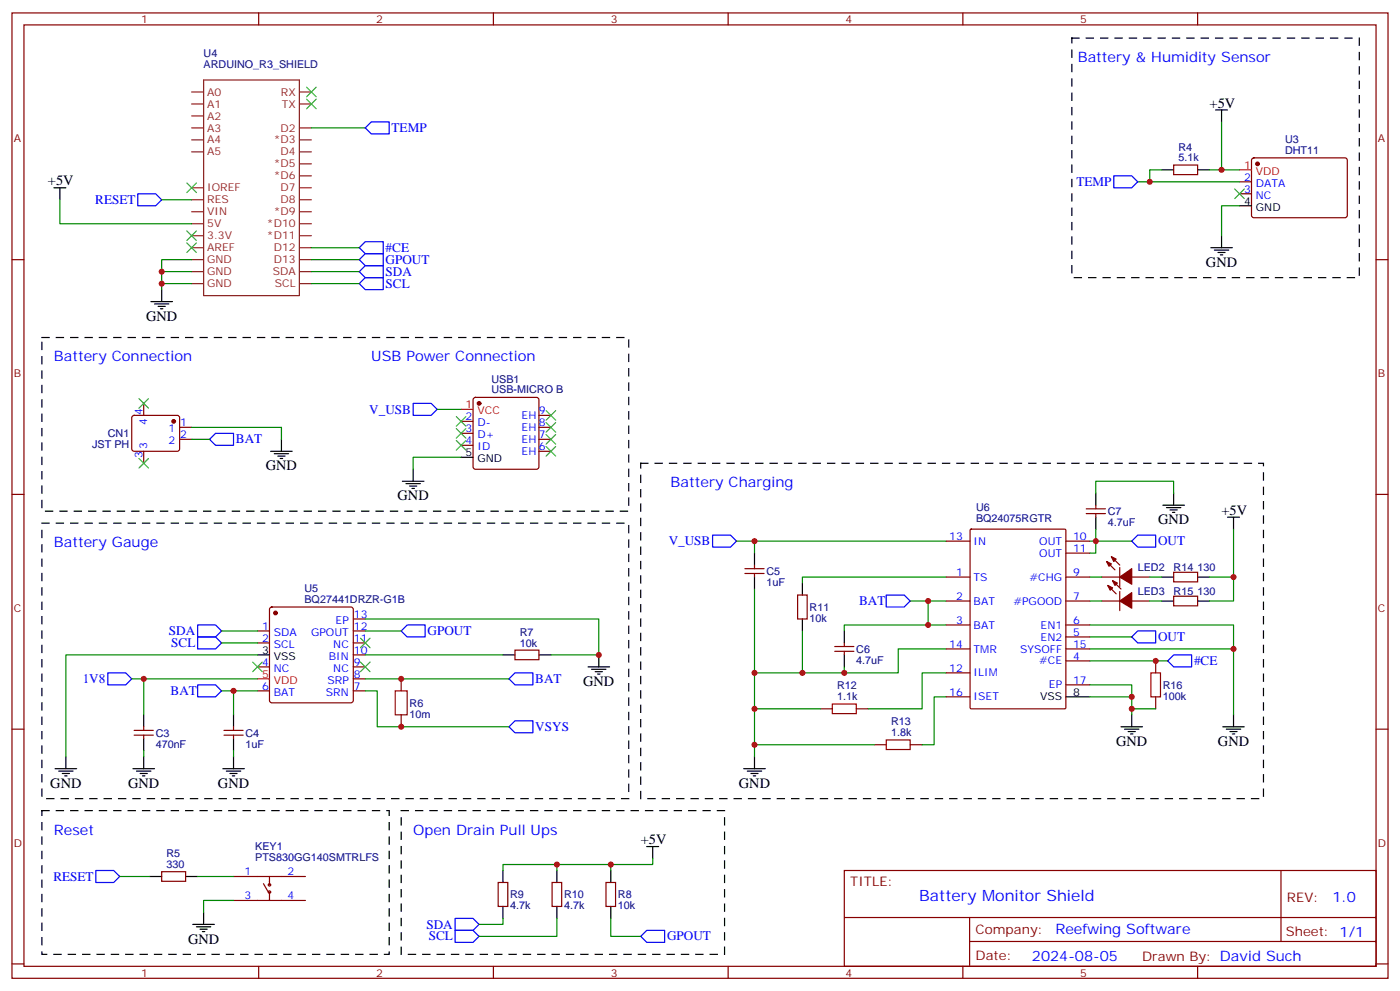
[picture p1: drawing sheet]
<svg xmlns="http://www.w3.org/2000/svg" width="412mm" height="292mm" viewBox="0 0 412 292" stroke-linecap="round" stroke-linejoin="round" font-family="sans-serif">
<g fill="none" stroke="#870000" stroke-width=".35">
<path d="M3.5 3.8h405.4v284.3h-405.4zM7.1 7.3h398.2v277.3h-398.2zM76.2 3.8v3.5M145.3 3.8v3.5M214.5 3.8v3.5M283.6 3.8v3.5M352.8 3.8v3.5M345.7 48.6h7.1v2.8h-7.1zM365.1 53.6h3.6M365.1 57.1h3.6M368.9 46.7l.5-.2 27 .1 .5 .6-.1 16.5-.6 .4h-27.1l-.4-.7v-16.2zM3.5 76.5h3.6"/>
<path d="M405.3 76.5h3.6M42.3 118.8v3.5M139.6 117.3l.5-.2h17.9l.5 .2 .2 .5v19.7l-.2 .5-.5 .2h-17.9l-.5-.2-.3-.5v-19.7zM39 122.5l.5-.2h12.7l.5 .2 .2 .5v9.5l-.7 .4h-13l-.4-.7v-9.2zM42.3 132.9v3.6M52.9 125.9h3.5M52.9 129.4h3.5M135.8 124.1h3.5M135.8 127.6h3.5M135.8 131.2h3.5M158.7 125.9h3.6M158.7 129.4h3.6"/>
<path d="M158.7 122.3h3.6M158.7 132.9h3.6M3.5 145.6h3.6M278.7 159.4h7.1M285.8 156l.3-.1h27.5l.3 .1 .1 52.4-.2 .3-27.7 .1-.3-.2zM314 159.4h7M320 149.9h5.6M320 151.3h5.6M322.8 148.8v1.1M322.8 151.3v1M405.3 145.6h3.6M79.6 179l.5-.2h23.3l.5 .2 .2 .5v26.8l-.3 .5-.4 .2h-23.3l-.5-.2-.2-.5v-26.8z"/>
<path d="M219.4 167.5h5.7M219.4 168.9h5.7M222.2 166.4v1.1M222.2 168.9v1.1M234.9 175.3h2.9v7h-2.9zM278.7 170h7.1M278.7 177h7.1M314 170h7M314 177h7M314 162.9h7M324.6 170h5.2M324.6 177h5.2"/>
<path d="M326 165.4l2.4 2.5M326.3 172.4l2.5 2.5M327.4 164l2.4 2.4M327.7 171l2.5 2.5M329.8 167.1v5.7M329.8 174.2v5.6M333.4 170h5.3M333.4 177h5.3M345.7 168.6h7.1v2.8h-7.1zM345.7 175.6h7.1v2.8h-7.1zM75.8 185.8h3.6M75.8 189.4h3.6"/>
<path d="M75.8 196.4h3.6M104.1 185.8h3.5M104.1 189.4h3.5M104.1 196.4h3.5M104.1 200h3.5M104.1 192.9h3.5M104.1 182.3h3.5M118.2 200v3.5M151.7 191.5h7v2.8h-7zM245.9 190.4h5.6M245.9 191.8h5.6M248.7 189.4v1"/>
<path d="M248.7 191.8v1.1M278.7 184.1h7.1M278.7 198.2h7.1M278.7 191.1h7.1M314 184.1h7M314 194.7h7M314 187.6h7M314 191.1h7M340.4 194.7v3.5M3.5 214.8h3.6M39.5 215.1h5.7M39.5 216.5h5.7"/>
<path d="M42.3 214.1v1M42.3 216.5v1.1M66 215.1h5.6M66 216.5h5.6M68.8 214.1v1M68.8 216.5v1.1M75.8 203.5h3.6M104.1 203.5h3.5M118.2 210.5v3.6M241.7 208.8h3.5M252.2 208.8h3.6M257.5 219.4h3.6"/>
<path d="M268.1 219.4h3.5M278.7 205.2h7.1M314 201.7h7M340.4 205.2v3.6M405.3 214.8h3.6M47.6 256.8h7.1v2.8h-7.1zM68.8 258.2h21.2M79.4 258.2v2.4M146.8 259.9h2.8v7.1h-2.8zM162.6 259.9h2.9v7.1h-2.9zM178.5 259.9h2.8v7.1h-2.8zM248.7 256.4h156.6v28.2h-156.6z"/>
<path d="M377.3 256.4v20.9M68.8 265.2h21.2M77.6 260.3l1.4 2.4M79.4 262.7v2.5M248.7 270.2h156.5M285.6 277.3h119.6M285.6 270.2v14.2M3.5 283.9h3.6M76.2 284.6v3.5M145.3 284.6v3.5M214.5 284.6v3.5M283.6 284.6v3.5"/>
<path d="M352.8 284.6v3.5M405.3 283.9h3.6"/>
<circle cx="79.4" cy="260.6" r=".35"/>
<circle cx="79.4" cy="262.7" r=".35"/>
</g>
<g fill="#870000" stroke="#870000" stroke-width=".35">
<path d="M326 165.4l1.4 .7-.7 .7z"/>
<path d="M327.4 164l1.4 .7-.7 .7z"/>
<path d="M329.8 170l3.6-2.5v4.6z"/>
<path d="M326.3 172.4l1.4 .7-.7 .7z"/>
<path d="M327.7 171l1.4 .7-.7 .7z"/>
<path d="M329.8 177l3.6-2.4v4.5z"/>
<circle cx="370.4" cy="48.3" r=".53"/>
<circle cx="51.2" cy="124.1" r=".53"/>
<circle cx="81.1" cy="180.6" r=".53"/>
<circle cx="141.1" cy="118.8" r=".53"/>
</g>
<path d="M365.1 50h3.6M135.8 120.6h3.5M75.8 200h3.6" fill="none" stroke="#f00" stroke-width=".35"/>
<g fill="none" stroke="#000" stroke-width=".35">
<path d="M358.1 32.4h3.5M359.8 32.4v3.5M15.9 55.3h3.5M17.6 55.3v3.5M342.2 50h3.5M352.8 50h3.5M356.7 73h6.3M357.7 73.7h4.2M358.8 74.4h2.1M359.5 75.1h.7M359.8 69.4v3.6M365.1 60.6h3.6"/>
<path d="M44.4 88.8h6.4M45.5 89.5h4.2M46.6 90.2h2.1M47.3 90.9h.7M47.6 85.3v3.5M79.7 132.9h6.4M80.8 133.6h4.2M81.8 134.3h2.2M82.5 135h.8M82.9 129.4v3.5M121.7 138.2v3.5M135.8 134.7h3.5"/>
<path d="M118.5 141.7h6.4M119.6 142.5h4.2M120.6 143.2h2.2M121.4 143.9h.7M322.8 145.3v3.5M322.8 152.3v3.6M342.5 148.8h6.4M343.6 149.5h4.2M344.7 150.2h2.1M345.4 150.9h.7M345.7 145.3v3.5M361.6 152.3h3.5"/>
<path d="M363.4 152.3v3.6M222.2 162.9v3.5M222.2 170v3.5M236.4 171.7v3.6M342.2 170h3.5M342.2 177h3.5M352.8 170h3.5M352.8 177h3.5M75.8 192.9h3.6M148.2 192.9h3.5M158.7 192.9h3.6M173.2 196.4h6.4"/>
<path d="M174.3 197.1h4.2M175.3 197.8h2.1M176 198.5h.7M176.4 192.9v3.5M236.4 182.3v3.5M248.7 185.8v3.6M248.7 192.9v3.5M42.3 210.5v3.6M42.3 217.6v3.5M68.8 210.5v3.6M68.8 217.6v3.5M314 205.2h7"/>
<path d="M330.2 214.1h6.3M331.3 214.8h4.2M332.3 215.5h2.1M333 216.2h.7M333.4 210.5v3.6M360.2 214.1h6.3M361.2 214.8h4.3M362.3 215.5h2.1M363 216.2h.7M363.4 210.5v3.6M16.2 226.4h6.4M17.3 227.1h4.2"/>
<path d="M18.3 227.8h2.2M19 228.5h.8M19.4 222.9v3.5M39.2 226.4h6.3M40.2 227.1h4.2M41.3 227.8h2.1M42 228.5h.7M42.3 222.9v3.5M65.6 226.4h6.4M66.7 227.1h4.2M67.7 227.8h2.1M68.4 228.5h.7"/>
<path d="M68.8 222.9v3.5M219.1 226.4h6.3M220.1 227.1h4.3M221.2 227.8h2.1M221.9 228.5h.7M222.2 222.9v3.5M44.1 258.2h3.5M54.7 258.2h3.5M148.2 256.4v3.5M164 256.4v3.5M179.9 256.4v3.5M190.5 249.3h3.5"/>
<path d="M192.3 249.3v3.6M56.8 272.3h6.3M57.9 273h4.2M58.9 273.7h2.1M59.6 274.4h.7M60 268.7v3.6M148.2 267v3.5M164 267v3.5M179.9 267v3.5"/>
</g>
<g fill="none" stroke="#008700" stroke-width=".35">
<path d="M91.7 37.7h15.9M359.8 35.9v14.1h5.3M17.6 58.8v7.1h38.8M47.6 58.8h8.8M335.1 53.6h30M342.2 50h-3.5v3.6M356.3 50h3.5M56.4 76.5h-8.8v3.5M91.7 76.5h14.1M91.7 73h14.1M365.1 60.6h-5.3v8.8M56.4 83.5h-8.8v1.8"/>
<path d="M56.4 80h-8.8v3.5M91.7 80h14.1M91.7 83.5h14.1M56.4 125.9h26.5v3.5M56.4 129.4h5.3M128.8 120.6h7M135.8 134.7h-14.1v3.5M217 159.4h61.7M222.2 159.4v3.5M321 159.4h12.4M322.8 155.9v7h-1.8M322.8 145.3v-3.6h22.9v3.6"/>
<path d="M363.4 155.9v14.1h-7.1M222.2 173.5v49.4M268.1 177h10.6M273.4 177v7.1h5.3M278.7 170h-42.3v1.7M321 177h3.6M321 170h3.6M338.7 177h3.5M338.7 170h3.5M363.4 170v7h-7.1M38.8 200h37M42.3 200v10.5"/>
<path d="M65.3 185.8h10.5M65.3 189.4h10.5M75.8 192.9h-56.4v30M107.6 200h42.3M107.6 182.3h68.8v10.6h-14.1M107.6 185.8h10.6M107.6 192.9h40.6M236.4 185.8v12.4M248.7 196.4v1.8h-26.5M273.4 184.1h-24.7v1.7M278.7 191.1h-14.1v7.1h-15.9M278.7 198.2h-7.1v10.6h-15.8"/>
<path d="M321 194.7h23M321 184.1h42.4v26.4M321 187.6h12.4M321 191.1h42.4M65.3 203.5h3.5M75.8 203.5h-7v7M107.6 203.5h3.5v10.6h38.8M222.2 208.8h19.5M222.2 219.4h35.3M278.7 205.2h-3.5v14.2h-3.6M321 205.2h12.4v5.3M321 201.7h12.4v3.5"/>
<path d="M333.4 208.8h7M42.3 221.1v1.8M68.8 221.1v1.8M35.3 258.2h8.8M58.2 258.2h10.6M164 254.6h-15.8v1.8M179.9 254.6h-15.9v1.8M192.3 252.9v1.7h-12.4v1.8M68.8 265.2h-8.8v3.5M148.2 270.5v1.8h-7.1M164 270.5v5.3h-22.9M179.9 270.5v5.3h8.8"/>
</g>
<g fill="none" stroke="#3c3" stroke-width=".35">
<path d="M90.3 25.7l2.8 2.8M90.3 29.2l2.8 2.8M93.1 25.7l-2.8 2.8M93.1 29.2l-2.8 2.8M55 53.9l2.9 2.8M57.9 53.9l-2.9 2.8M363.7 55.7l2.8 2.8M366.5 55.7l-2.8 2.8M55 71.5l2.9 2.9M55 68l2.9 2.8M57.9 71.5l-2.9 2.9M57.9 68l-2.9 2.8"/>
<path d="M40.9 117.4l2.8 2.8M43.7 117.4l-2.8 2.8M40.9 135l2.8 2.9M43.7 135l-2.8 2.9M134.4 122.7l2.8 2.8M134.4 126.2l2.8 2.8M134.4 129.8l2.8 2.8M137.2 122.7l-2.8 2.8M137.2 126.2l-2.8 2.8M137.2 129.8l-2.8 2.8M160.9 120.9l2.8 2.9M160.9 124.5l2.8 2.8"/>
<path d="M160.9 128l2.8 2.8M160.9 131.5l2.8 2.8M163.7 120.9l-2.8 2.9M163.7 124.5l-2.8 2.8M163.7 128l-2.8 2.8M163.7 131.5l-2.8 2.8M74.4 195l2.9 2.8M77.3 195l-2.9 2.8M106.2 188l2.8 2.8M106.2 195l2.8 2.8M109 188l-2.8 2.8M109 195l-2.8 2.8"/>
</g>
<g fill="none" stroke="#8c2424" stroke-width=".35">
<path d="M56.4 27.1h3.6M56.4 30.6h3.6M56.4 37.7h3.6M56.4 34.1h3.6M60 23.6h28.2v63.5h-28.2zM88.2 27.1h3.5M88.2 30.6h3.5M88.2 37.7h3.5M56.4 41.2h3.6M56.4 44.7h3.6M56.4 55.3h3.6M56.4 58.8h3.6"/>
<path d="M88.2 41.2h3.5M88.2 44.7h3.5M88.2 48.3h3.5M88.2 51.8h3.5M88.2 55.3h3.5M88.2 58.8h3.5M56.4 62.4h3.6M56.4 65.9h3.6M56.4 69.4h3.6M56.4 73h3.6M56.4 76.5h3.6M88.2 62.4h3.5"/>
<path d="M88.2 65.9h3.5M88.2 69.4h3.5M88.2 73h3.5M88.2 76.5h3.5M56.4 80h3.6M56.4 83.5h3.6M88.2 80h3.5M88.2 83.5h3.5"/>
</g>
<path d="M315.7 11.2h84.7v70.6h-84.7zM12.3 99.4h172.9v51.2h-172.9zM188.7 136.5h183.5v98.7h-183.5zM12.3 154.1h172.9v81.1h-172.9zM12.3 238.8h102.4v42.3h-102.4zM118.2 238.8h95.2v42.3h-95.2z" fill="none" stroke="#000" stroke-width=".35" stroke-dasharray="2.1 2.1"/>
<g fill="none" stroke="#00f" stroke-width=".35">
<path d="M109.4 35.9h5.3v3.5h-5.3l-1.8-1.7zM40.6 57.1h5.3l1.7 1.7-1.7 1.8h-5.3zM328.1 51.8h5.3l1.7 1.8-1.7 1.7h-5.3zM107.6 78.2h5.3v3.6h-5.3l-1.8-1.8zM107.6 74.7h5.3v3.5h-5.3l-1.8-1.7zM107.6 71.2h5.3v3.5h-5.3l-1.8-1.7zM107.6 81.8h5.3v3.5h-5.3l-1.8-1.8zM121.7 118.8h5.3l1.8 1.8-1.8 1.7h-5.3zM63.5 127.6h5.3v3.6h-5.3l-1.8-1.8zM209.9 157.6h5.3l1.8 1.8-1.8 1.7h-5.3zM335.1 157.6h5.3v3.5h-5.3l-1.7-1.7zM261.1 175.3h5.2l1.8 1.7-1.8 1.8h-5.2z"/>
<path d="M31.7 198.2h5.3l1.8 1.8-1.8 1.7h-5.3zM58.2 184.1h5.3l1.8 1.7-1.8 1.8h-5.3zM58.2 187.6h5.3l1.8 1.8-1.8 1.7h-5.3zM119.9 184.1h5.3v3.5h-5.3l-1.7-1.8zM151.7 198.2h5.3v3.5h-5.3l-1.8-1.7zM335.1 185.8h5.3v3.6h-5.3l-1.7-1.8zM345.7 192.9h5.3v3.5h-5.3l-1.7-1.7zM58.2 201.7h5.3l1.8 1.8-1.8 1.7h-5.3zM151.7 212.3h5.3v3.5h-5.3l-1.8-1.7zM28.2 256.4h5.3l1.8 1.8-1.8 1.7h-5.3zM134.1 274h5.2l1.8 1.8-1.8 1.8h-5.2zM134.1 270.5h5.2l1.8 1.8-1.8 1.7h-5.2z"/>
<path d="M190.5 274h5.3v3.6h-5.3l-1.8-1.8z"/>
</g>
<path d="M339 198.2h2.8v7h-2.8zM116.4 203.5h3.5v7h-3.5zM245.2 207.4h7v2.8h-7zM261.1 217.9h7v2.9h-7z" fill="none" stroke="#a10000" stroke-width=".35"/>
<g fill="#c00">
<circle cx="359.8" cy="50" r=".88"/>
<circle cx="338.7" cy="53.6" r=".88"/>
<circle cx="68.8" cy="203.5" r=".88"/>
<circle cx="118.2" cy="200" r=".88"/>
<circle cx="118.2" cy="214.1" r=".88"/>
<circle cx="176.4" cy="192.9" r=".88"/>
<circle cx="179.9" cy="254.6" r=".88"/>
<circle cx="164" cy="254.6" r=".88"/>
<circle cx="222.3" cy="159.4" r=".88"/>
<circle cx="222.3" cy="198.2" r=".88"/>
<circle cx="273.4" cy="184.1" r=".88"/>
<circle cx="273.4" cy="177" r=".88"/>
<circle cx="236.4" cy="198.2" r=".88"/>
<circle cx="248.7" cy="198.2" r=".88"/>
<circle cx="222.3" cy="208.8" r=".88"/>
<circle cx="222.3" cy="219.4" r=".88"/>
<circle cx="47.6" cy="83.5" r=".88"/>
<circle cx="47.6" cy="80" r=".88"/>
<circle cx="333.4" cy="205.2" r=".88"/>
<circle cx="42.3" cy="200" r=".88"/>
<circle cx="322.8" cy="159.4" r=".88"/>
<circle cx="363.4" cy="170" r=".88"/>
<circle cx="340.4" cy="194.7" r=".88"/>
<circle cx="333.4" cy="208.8" r=".88"/>
<circle cx="363.4" cy="191.1" r=".88"/>
</g>
<text font-size="4.6" fill="#00f" x="270.8" y="265.4">Battery Monitor Shield</text>
<g font-size="4.2" fill="#00f">
<text x="317.5" y="18.3">Battery &amp; Humidity Sensor</text>
<text x="15.9" y="106.5">Battery Connection</text>
<text x="109.4" y="106.5">USB Power Connection</text>
<text x="197.6" y="143.5">Battery Charging</text>
<text x="15.9" y="161.1">Battery Gauge</text>
<text x="15.9" y="245.8">Reset</text>
<text x="121.7" y="245.8">Open Drain Pull Ups</text>
<text x="392.5" y="265.7">1.0</text>
<text x="310.9" y="275.2">Reefwing Software</text>
<text x="304" y="283">2024-08-05</text>
</g>
<g font-size="4.2">
<text x="356.3" y="31.7">+5V</text>
<text x="14.1" y="54.6">+5V</text>
<text x="355.2" y="78.6">GND</text>
<text x="43" y="94.5">GND</text>
<text x="78.3" y="138.6">GND</text>
<text x="117.1" y="147.4">GND</text>
<text x="341.1" y="154.4">GND</text>
<text x="359.8" y="151.6">+5V</text>
<text x="171.8" y="202.1">GND</text>
<text x="328.8" y="219.7">GND</text>
<text x="358.8" y="219.7">GND</text>
<text x="14.8" y="232.1">GND</text>
<text x="37.7" y="232.1">GND</text>
<text x="64.2" y="232.1">GND</text>
<text x="217.7" y="232.1">GND</text>
<text x="188.7" y="248.6">+5V</text>
<text x="55.4" y="277.9">GND</text>
</g>
<g font-size="3.9" fill="#00f">
<text x="115.4" y="38.8">TEMP</text>
<text x="317.1" y="54.7">TEMP</text>
<text x="28.1" y="60.1">RESET</text>
<text x="113.6" y="77.6">GPOUT</text>
<text x="113.6" y="74.2">#CE</text>
<text x="113.6" y="81.2">SDA</text>
<text x="113.6" y="84.7">SCL</text>
<text x="108.8" y="121.8">V_USB</text>
<text x="69.5" y="130.6">BAT</text>
<text x="197" y="160.6">V_USB</text>
<text x="341.1" y="160.6">OUT</text>
<text x="253.1" y="178.2">BAT</text>
<text x="49.8" y="187.1">SDA</text>
<text x="50.4" y="190.6">SCL</text>
<text x="125.9" y="187">GPOUT</text>
<text x="341.1" y="188.8">OUT</text>
<text x="351.7" y="195.9">#CE</text>
<text x="24.4" y="201.2">1V8</text>
<text x="157.7" y="201.2">BAT</text>
<text x="50.2" y="204.7">BAT</text>
<text x="157.7" y="215.3">VSYS</text>
<text x="15.7" y="259.4">RESET</text>
<text x="125.6" y="273.5">SDA</text>
<text x="126.3" y="277">SCL</text>
<text x="196.5" y="277">GPOUT</text>
</g>
<g font-size="3.9" fill="#800">
<text x="250.5" y="261">TITLE:</text>
<text x="379.1" y="265.7">REV:</text>
<text x="287.4" y="275.2">Company:</text>
<text x="378.7" y="275.8">Sheet: 1/1</text>
<text x="287.4" y="282.9">Date:</text>
<text x="336.4" y="282.9">Drawn By: David Such</text>
</g>
<g font-size="3.2" fill="#800">
<text x="41.6" y="6.8">1</text>
<text x="110.8" y="6.8">2</text>
<text x="179.9" y="6.8">3</text>
<text x="249.1" y="6.8">4</text>
<text x="318.2" y="6.8">5</text>
<text x="4.1" y="41.9">A</text>
<text x="405.9" y="41.9">A</text>
<text x="4.1" y="111.1">B</text>
<text x="405.9" y="111.1">B</text>
<text x="4.1" y="180.2">C</text>
<text x="405.9" y="180.2">C</text>
<text x="4.1" y="249.3">D</text>
<text x="405.9" y="249.3">D</text>
<text x="41.6" y="287.6">1</text>
<text x="110.8" y="287.6">2</text>
<text x="179.9" y="287.6">3</text>
<text x="249.1" y="287.6">4</text>
<text x="318.2" y="287.6">5</text>
</g>
<g font-size="3.2" fill="#000080">
<text x="60" y="16.9">U4</text>
<text x="60" y="20">ARDUINO_R3_SHIELD</text>
<text x="347.1" y="47.6">5.1k</text>
<text x="347.1" y="44.3">R4</text>
<text x="378.5" y="45.3">DHT11</text>
<text x="378.5" y="42.1">U3</text>
<text x="144.7" y="112.7">USB1</text>
<text x="144.7" y="115.9">USB-MICRO B</text>
<text x="27.2" y="132">JST PH</text>
<text x="31.7" y="128.8">CN1</text>
<text x="287.5" y="153.8">BQ24075RGTR</text>
<text x="287.5" y="150.6">U6</text>
<text x="326.3" y="154.9">4.7uF</text>
<text x="326.3" y="151.7">C7</text>
<text x="225.8" y="172.6">1uF</text>
<text x="225.8" y="169.3">C5</text>
<text x="335.1" y="168.2">LED2</text>
<text x="345.7" y="168.2">R14</text>
<text x="352.8" y="168.2">130</text>
<text x="89.7" y="177.6">BQ27441DRZR-G1B</text>
<text x="89.7" y="174.4">U5</text>
<text x="238.5" y="179.9">R11</text>
<text x="335.1" y="175.3">LED3</text>
<text x="345.7" y="175.3">R15</text>
<text x="352.8" y="175.3">130</text>
<text x="238.5" y="183.1">10k</text>
<text x="153.1" y="190.4">10k</text>
<text x="153.1" y="187.2">R7</text>
<text x="252.2" y="195.5">4.7uF</text>
<text x="252.2" y="192.3">C6</text>
<text x="246.6" y="203.1">R12</text>
<text x="342.5" y="202.9">R16</text>
<text x="120.6" y="208.1">R6</text>
<text x="246.6" y="206.3">1.1k</text>
<text x="342.5" y="206.1">100k</text>
<text x="120.6" y="211.4">10m</text>
<text x="262.5" y="213.7">R13</text>
<text x="45.9" y="220.2">470nF</text>
<text x="45.9" y="217">C3</text>
<text x="72.3" y="220.2">1uF</text>
<text x="72.3" y="217">C4</text>
<text x="262.5" y="216.9">1.8k</text>
<text x="75.2" y="250.2">KEY1</text>
<text x="49" y="255.7">330</text>
<text x="49" y="252.5">R5</text>
<text x="75.2" y="253.5">PTS830GG140SMTRLFS</text>
<text x="150.3" y="267.8">4.7k</text>
<text x="150.3" y="264.6">R9</text>
<text x="166.2" y="267.8">4.7k</text>
<text x="166.2" y="264.6">R10</text>
<text x="182" y="267.8">10k</text>
<text x="182" y="264.6">R8</text>
</g>
<g font-size="3.2" fill="#8d2323">
<text x="61" y="28.2">A0</text>
<text x="82.8" y="28.2">RX</text>
<text x="61" y="31.7">A1</text>
<text x="61" y="35.2">A2</text>
<text x="83" y="31.7">TX</text>
<text x="61" y="38.7">A3</text>
<text x="82.7" y="38.7">D2</text>
<text x="61" y="42.3">A4</text>
<text x="61" y="45.8">A5</text>
<text x="80.7" y="42.3">*D3</text>
<text x="82.7" y="45.8">D4</text>
<text x="80.7" y="49.3">*D5</text>
<text x="80.7" y="52.8">*D6</text>
<text x="61" y="59.9">RES</text>
<text x="61" y="56.4">IOREF</text>
<text x="82.7" y="56.4">D7</text>
<text x="82.7" y="59.9">D8</text>
<text x="61" y="63.4">VIN</text>
<text x="80.7" y="63.4">*D9</text>
<text x="61" y="67">5V</text>
<text x="61" y="70.5">3.3V</text>
<text x="78.6" y="67">*D10</text>
<text x="78.6" y="70.5">*D11</text>
<text x="61" y="74">AREF</text>
<text x="61" y="77.5">GND</text>
<text x="80.7" y="74">D12</text>
<text x="80.7" y="77.5">D13</text>
<text x="61" y="81.1">GND</text>
<text x="80.4" y="81.1">SDA</text>
<text x="61" y="84.6">GND</text>
<text x="81" y="84.6">SCL</text>
</g>
<g font-size="3.2" fill="#f00">
<text x="366.5" y="49.7">1</text>
<text x="370" y="51.4">VDD</text>
<text x="137.2" y="120.2">1</text>
<text x="140.7" y="122">VCC</text>
<text x="77.2" y="199.6">5</text>
<text x="80.7" y="201.4">VDD</text>
</g>
<g font-size="3.2" fill="#00f">
<text x="366.5" y="53.2">2</text>
<text x="366.5" y="56.7">3</text>
<text x="370" y="55">DATA</text>
<text x="370" y="58.5">NC</text>
<text x="42" y="122.3" transform="rotate(-90 42 122.3)">4</text>
<text x="43.4" y="125.1" transform="rotate(-90 43.4 125.1)">4</text>
<text x="53.1" y="125.5">1</text>
<text x="137.2" y="123.8">2</text>
<text x="140.7" y="125.5">D-</text>
<text x="153.7" y="123.4">EH</text>
<text x="158.7" y="122">9</text>
<text x="158.7" y="125.5">8</text>
<text x="49.6" y="127.3">1</text>
<text x="49.6" y="130.8">2</text>
<text x="53.1" y="129">2</text>
<text x="137.2" y="127.3">3</text>
<text x="137.2" y="130.8">4</text>
<text x="140.7" y="129">D+</text>
<text x="153.7" y="126.9">EH</text>
<text x="153.7" y="130.5">EH</text>
<text x="158.7" y="129">7</text>
<text x="42" y="134.9" transform="rotate(-90 42 134.9)">3</text>
<text x="43.4" y="132.2" transform="rotate(-90 43.4 132.2)">3</text>
<text x="140.7" y="132.6">ID</text>
<text x="153.7" y="134">EH</text>
<text x="158.7" y="132.6">6</text>
<text x="279.6" y="159">13</text>
<text x="286.8" y="160.4">IN</text>
<text x="306.1" y="160.4">OUT</text>
<text x="316.1" y="159">10</text>
<text x="306.1" y="164">OUT</text>
<text x="316.1" y="162.6">11</text>
<text x="281.6" y="169.6">1</text>
<text x="286.8" y="171">TS</text>
<text x="303.3" y="171">#CHG</text>
<text x="316.1" y="169.6">9</text>
<text x="281.6" y="176.7">2</text>
<text x="286.8" y="178.1">BAT</text>
<text x="298.5" y="178.1">#PGOOD</text>
<text x="316.1" y="176.7">7</text>
<text x="77.2" y="185.5">1</text>
<text x="98.8" y="183.7">EP</text>
<text x="104.2" y="185.5">12</text>
<text x="104.2" y="182">13</text>
<text x="281.6" y="183.7">3</text>
<text x="286.8" y="185.1">BAT</text>
<text x="306.5" y="185.1">EN1</text>
<text x="316.1" y="183.7">6</text>
<text x="77.2" y="189">2</text>
<text x="80.7" y="187.3">SDA</text>
<text x="80.7" y="190.8">SCL</text>
<text x="91.6" y="187.3">GPOUT</text>
<text x="98.2" y="190.8">NC</text>
<text x="104.2" y="189">11</text>
<text x="279.6" y="190.8">14</text>
<text x="306.5" y="188.7">EN2</text>
<text x="316.1" y="187.3">5</text>
<text x="316.1" y="190.8">15</text>
<text x="77.2" y="196.1">4</text>
<text x="80.7" y="197.8">NC</text>
<text x="96.9" y="194.3">BIN</text>
<text x="98.2" y="197.8">NC</text>
<text x="104.2" y="196.1">9</text>
<text x="104.2" y="192.5">10</text>
<text x="279.6" y="197.8">12</text>
<text x="286.8" y="192.2">TMR</text>
<text x="300.5" y="192.2">SYSOFF</text>
<text x="306.1" y="195.7">#CE</text>
<text x="316.1" y="194.3">4</text>
<text x="77.2" y="203.1">6</text>
<text x="96.5" y="201.4">SRP</text>
<text x="104.2" y="203.1">7</text>
<text x="104.2" y="199.6">8</text>
<text x="286.8" y="199.2">ILIM</text>
<text x="309" y="202.8">EP</text>
<text x="316.1" y="201.4">17</text>
<text x="80.7" y="204.9">BAT</text>
<text x="96" y="204.9">SRN</text>
<text x="279.6" y="204.9">16</text>
<text x="286.8" y="206.3">ISET</text>
<text x="72.1" y="257.8">1</text>
<text x="84.7" y="257.8">2</text>
<text x="72.1" y="264.9">3</text>
<text x="84.7" y="264.9">4</text>
</g>
<g font-size="3.2">
<text x="366.5" y="60.3">4</text>
<text x="370" y="62">GND</text>
<text x="137.2" y="134.3">5</text>
<text x="140.7" y="136.1">GND</text>
<text x="77.2" y="192.5">3</text>
<text x="80.7" y="194.3">VSS</text>
<text x="306.4" y="206.3">VSS</text>
<text x="316.1" y="204.9">8</text>
</g>
</svg>
